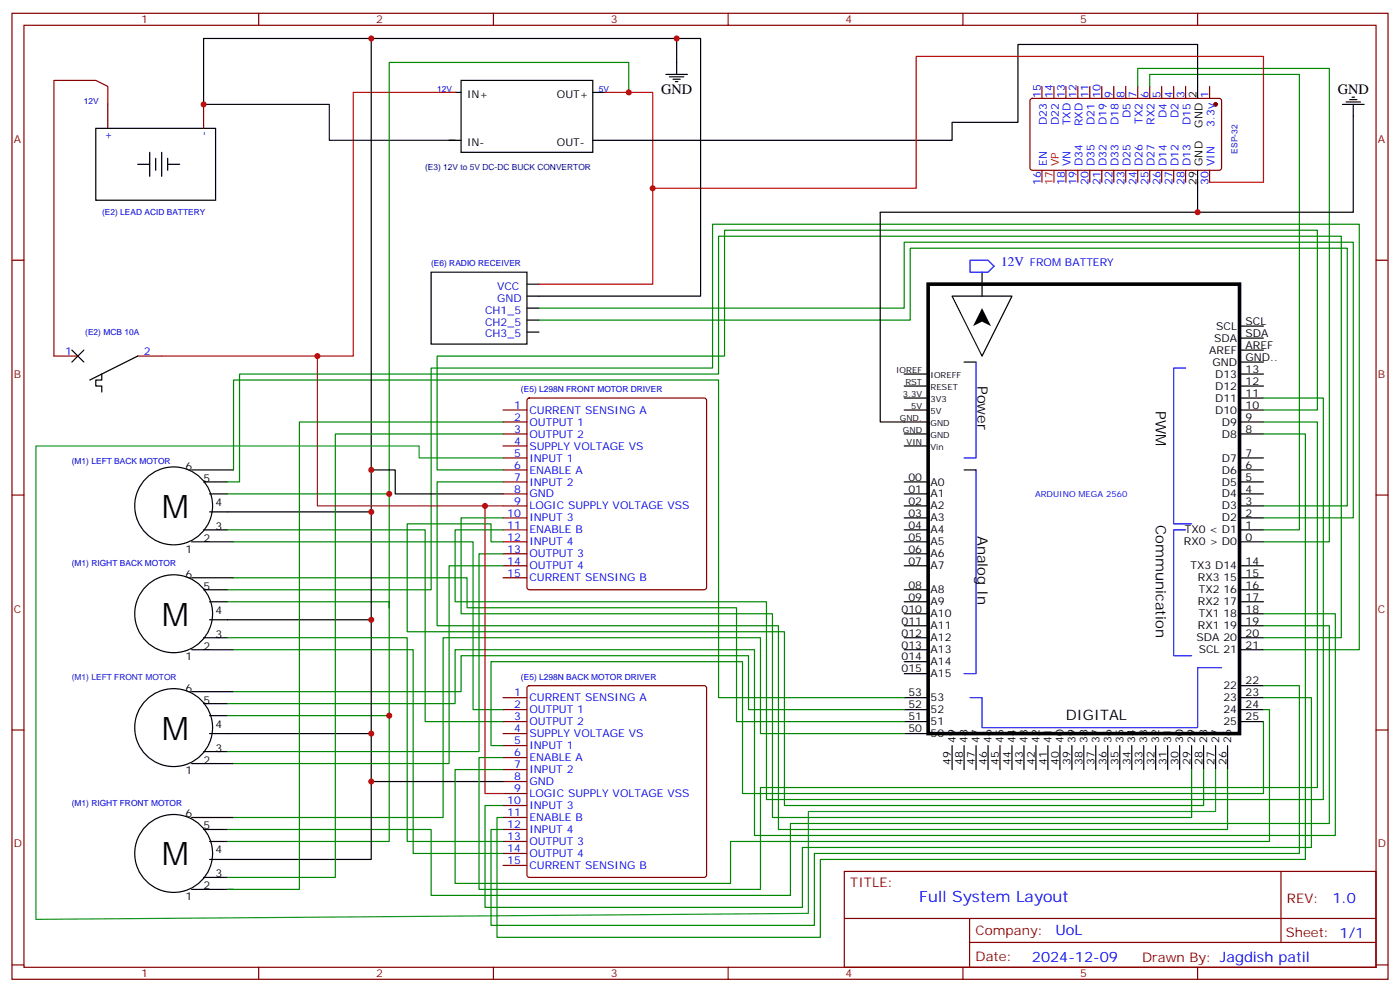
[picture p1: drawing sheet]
<svg xmlns="http://www.w3.org/2000/svg" width="412mm" height="292mm" viewBox="0 0 412 292" stroke-linecap="round" stroke-linejoin="round" font-family="sans-serif">
<g fill="none" stroke="#870000" stroke-width=".35">
<path d="M3.5 3.9h405.4v284.4h-405.4zM7.1 7.4h398.2v277.3h-398.2zM76.2 3.9v3.5M145.3 3.9v3.5M214.5 3.9v3.5M283.6 3.9v3.5M352.8 3.9v3.5M31.7 30.7v7.1M60 30.7v7.1M303.6 29.2l.5-.2h55.3l.4 .7v20l-.7 .4h-55.3l-.4-.7v-19.7zM306.9 25.4v3.6M310.4 25.4v3.6"/>
<path d="M314 25.4v3.6M317.5 25.4v3.6M321 25.4v3.6M324.6 25.4v3.6M328.1 25.4v3.6M331.6 25.4v3.6M335.1 25.4v3.6M338.7 25.4v3.6M342.2 25.4v3.6M345.7 25.4v3.6M349.2 25.4v3.6M356.3 25.4v3.6"/>
<path d="M306.9 50.1v3.6M314 50.1v3.6M317.5 50.1v3.6M321 50.1v3.6M324.6 50.1v3.6M328.1 50.1v3.6M331.6 50.1v3.6M335.1 50.1v3.6M338.7 50.1v3.6M342.2 50.1v3.6M345.7 50.1v3.6M349.2 50.1v3.6"/>
<path d="M356.3 50.1v3.6M3.5 76.6h3.6M405.3 76.6h3.6M15.9 104.8h7M40.6 104.8h7M155.5 117.4l.4-.2h51.5l.5 .2 .2 .5v55l-.2 .5-.5 .2h-51.5l-.5-.2-.2-.5v-55zM148.2 120.7h7M148.2 124.2h7M148.2 127.7h7M148.2 131.3h7M148.2 134.8h7M148.2 138.3h7"/>
<path d="M3.5 145.7h3.6M148.2 141.9h7M148.2 145.4h7M148.2 148.9h7M148.2 152.4h7M148.2 156h7M148.2 159.5h7M405.3 145.7h3.6M148.2 163h7M148.2 166.5h7M148.2 170.1h7M3.5 214.9h3.6"/>
<path d="M148.2 205.4h7M148.2 208.9h7M148.2 212.4h7M148.2 215.9h7M148.2 219.5h7M155.5 202l.4-.2h51.5l.5 .2 .2 .5v55.1l-.2 .5-.5 .2h-51.5l-.5-.3-.2-.4v-55.1zM405.3 214.9h3.6M148.2 223h7M148.2 226.5h7M148.2 230h7M148.2 233.6h7M148.2 237.1h7"/>
<path d="M148.2 240.6h7M148.2 244.2h7M148.2 247.7h7M148.2 251.2h7M148.2 254.7h7M248.7 256.5h156.6v28.2h-156.6zM377.3 256.5v20.9M248.7 270.4h156.5M285.6 277.4h119.6M285.6 270.4v14.1M3.5 284h3.6M76.2 284.7v3.6"/>
<path d="M145.3 284.7v3.6M214.5 284.7v3.6M283.6 284.7v3.6M352.8 284.7v3.6M405.3 284h3.6"/>
</g>
<g fill="none" stroke="#000" stroke-width=".35">
<path d="M109.4 11.3v139.4h-47.7M199.3 11.3h7.1v75.9h-51.2M28.2 37.8h35.3v21.1h-35.3zM132.3 27.2h3.5M135.8 23.7h38.8v21.1h-38.8zM174.6 27.2h3.6M196.1 21.9h6.4M197.2 22.6h4.2M198.3 23.3h2.1M199 24h.7M199.3 21.9v-10.6h-139.3v19.4M352.8 29v-15.9h-52.9v22.9h-19.4v5.3h-105.9"/>
<path d="M395.5 30.7h6.3M396.5 30h4.3M397.6 29.3h2.1M398.3 28.6h.7M398.6 30.7v31.8h-45.8M40.6 48.4h3.5M44.1 44.8v7.1M45.9 46.6v3.5M47.6 44.8v7.1M49.4 48.4h3.5M49.4 46.6v3.5M134.1 41.3h-1.8h3.5"/>
<path d="M352.8 50.1v12.4h-93.5v61.7h14.1M127 80.1h28.2v21.2h-28.2zM155.2 83.6h3.5M155.2 90.7h3.5M155.2 94.2h3.5M155.2 97.8h3.5M280.5 87.2h17.6l-8.8 17.6zM289.3 80.1v7.1M365.1 99.5h7.1M365.1 96h7.1M21.2 103l3.5 3.6M24.7 103l-3.5 3.6"/>
<path d="M30 110.1v1.8h-1.8v1.7h1.8v1.8M40.6 104.8l-14.1 7.1M266.3 117.2h7.1M266.3 113.6h7.1M266.3 110.1h7.1M284 106.6h3.5M365.1 117.2h7.1M365.1 113.6h7.1M365.1 110.1h7.1M365.1 103h7.1M365.1 106.6h7.1M56.4 138.3h12.4"/>
<path d="M109.4 138.3h7v7.1h31.8M266.3 127.7h7.1M266.3 120.7h7.1M266.3 131.3h7.1M284 138.3h3.5M365.1 138.3h7.1M365.1 134.8h7.1M365.1 127.7h7.1M365.1 124.2h7.1M365.1 120.7h7.1M56.4 159.5h12.4M60 141.9h7"/>
<path d="M60 156h7M61.7 145.4h5.3M109.4 150.7v31.7h-47.7M266.3 159.5h7.1M266.3 141.9h7.1M266.3 156h7.1M266.3 145.4h7.1M266.3 148.9h7.1M266.3 152.4h7.1M365.1 159.5h7.1M365.1 141.9h7.1M365.1 156h7.1"/>
<path d="M365.1 145.4h7.1M365.1 148.9h7.1M365.1 152.4h7.1M56.4 170.1h12.4M60 173.6h7M61.7 177.1h5.3M266.3 177.1h7.1M266.3 173.6h7.1M266.3 163h7.1M266.3 166.5h7.1M365.1 177.1h7.1M365.1 173.6h7.1"/>
<path d="M365.1 170.1h7.1M365.1 166.5h7.1M56.4 191.2h12.4M60 187.7h7M109.4 182.4v33.5h-47.7M266.3 187.7h7.1M266.3 191.2h7.1M266.3 180.7h7.1M266.3 184.2h7.1M266.3 194.8h7.1M266.3 198.3h7.1M365.1 187.7h7.1"/>
<path d="M365.1 191.2h7.1M365.1 180.7h7.1M365.1 184.2h7.1M56.4 203.6h12.4M60 207.1h7M61.7 210.6h5.3M109.4 215.9v37.1h-47.7M266.3 215.9h7.1M266.3 208.9h7.1M266.3 205.4h7.1M266.3 212.4h7.1M280.5 219.5v7"/>
<path d="M284 219.5v7M287.5 219.5v7M291 219.5v7M294.6 219.5v7M298.1 219.5v7M301.6 219.5v7M305.2 219.5v7M308.7 219.5v7M312.2 219.5v7M315.7 219.5v7M319.3 219.5v7M322.8 219.5v7"/>
<path d="M326.3 219.5v7M329.8 219.5v7M333.4 219.5v7M336.9 219.5v7M340.4 219.5v7M344 219.5v7M347.5 219.5v7M351 219.5v7M354.5 219.5v7M358.1 219.5v7M361.6 219.5v7M365.1 208.9h7.1"/>
<path d="M365.1 205.4h7.1M365.1 212.4h7.1M365.1 201.8h7.1M56.4 224.8h12.4M60 221.2h7M109.4 230h38.8M56.4 240.6h12.4M60 258.3h7M60 244.2h7M61.7 247.7h5.3M56.4 261.8h12.4"/>
<circle cx="51.2" cy="148.9" r="11.5"/>
<circle cx="51.2" cy="180.7" r="11.5"/>
<circle cx="51.2" cy="214.2" r="11.5"/>
<circle cx="51.2" cy="251.2" r="11.5"/>
</g>
<path d="M134.1 27.2h-30v77.6h-56.5M178.2 27.2h14.1v56.4h-33.6M310.4 50.1v3.6M356.3 53.7h15.9v-37.1h-102.3v38.8h-77.6M142.9 148.9v84.7h5.3" fill="none" stroke="#f00" stroke-width=".35"/>
<path d="M60 30.7h37v10.6h35.3" fill="none" stroke="#003" stroke-width=".35"/>
<path d="M273.4 83.6h91.7v132.3h-91.7z" fill="none" stroke="#000" stroke-width="1.1"/>
<path d="M285.8 76.6h5.2l1.8 1.8-1.8 1.7h-5.2zM287.5 106.6v28.2h-3.5M349.2 108.3h-3.5v45.9h5.3M287.5 138.3v60h-3.5M349.2 156h-3.5v37h5.3M359.8 196.5h-7v17.7h-63.5v-8.8h-3.5" fill="none" stroke="#00f" stroke-width=".35"/>
<circle cx="358.1" cy="30.7" r=".53" fill="#870000" stroke="#870000" stroke-width=".35"/>
<g fill="none" stroke="#008700" stroke-width=".35">
<path d="M185.2 27.2v-8.8h-70.5v127h-47.7M335.1 25.4v-5.3h56.5v139.4h-19.4M338.7 25.4v-3.5h44.1v134.1h-10.6M158.7 90.7h107.6v-19.4h132.3v81.1h-26.4M158.7 94.2h109.4v-21.1h128.8v75.8h-24.7M372.2 117.2h17.6v118.1h-164v-58.2h-91.7v-21.1h14.1M68.8 138.3v-26.4h142.9v93.5h54.6M148.2 127.7h-49.4v130.6h-31.8M148.2 124.2h-60v137.6h-21.2M372.2 120.7h15.9v-52.9h-174.7v37h-84.6v33.5h19.4M372.2 124.2h15.9v107.6h-164.1v30h-82.9v-38.8h7.1M372.2 127.7h12.3v125.3h-142.8v22.9h-95.3v-35.3h1.8"/>
<path d="M67 141.9h3.6v-31.8h141.1v-40.6h183.4v118.2h-22.9M67 156h58.2v56.4h23M68.8 159.5h70.5v49.4h8.9M114.7 145.4v31.7h-47.7M148.2 141.9h-19.4v42.3h100.5v60h132.3v-17.7M148.2 152.4h-12.4v28.3h91.7v59.9h123.5v-14.1M148.2 159.5h-3.6v-5.3h-24.7v31.7h111.2v51.2h123.4v-10.6M67 173.6h60v-65.3h82.9v-42.3h190.5v125.2h-28.2M68.8 170.1h68.8v8.8h79.4v33.5h49.3M114.7 178.9v-1.8v33.5h-47.7M148.2 163h-7.1v58.2h-74.1M148.2 166.5h-15.9v58.3h-63.5"/>
<path d="M67 187.7h52.9v60h28.3M68.8 191.2h52.9v60h26.5M372.2 180.7h21.1v65.2h-171.1v-54.7h-88.1v15.9h-67.1M372.2 184.2h19.4v58.2h-158.8v21.2h-105.8v-19.4h-60M68.8 203.6h67v-10.6h84.7v15.9h45.8M114.7 210.6v37.1h-47.7M266.3 215.9h-42.3v-28.2h-93.5v52.9h-61.7M372.2 212.4v21.2h-153.5v-38.8h-74.1v24.7h3.6M372.2 208.9h1.7v38.8h-158.7v12.3h-81.1v-33.5h14.1M372.2 205.4h14.1v44h-149.9v17.7h-93.5v-30h5.3M372.2 201.8h10.6v49.4h-142.9v21.2h-95.3v-28.2h3.6"/>
</g>
<path d="M148.2 134.8h-24.7v-3.5h-112.9v139.3l227.5-1.7v-30h120v-12.4" fill="none" stroke="#093" stroke-width=".35"/>
<path d="M289.3 90.7l2.6 5.3-2.6-1.3-2.7 1.3z" fill="#000"/>
<path d="M93.5 104.8v44.1h54.7" fill="none" stroke="#930" stroke-width=".35"/>
<path d="M31.7 30.7v-5.3l-3.5-1.7h-12.3v81.1" fill="none" stroke="#900" stroke-width=".35"/>
<g fill="#c00">
<circle cx="60" cy="30.7" r=".88"/>
<circle cx="114.7" cy="145.4" r=".88"/>
<circle cx="114.7" cy="210.6" r=".88"/>
<circle cx="109.4" cy="11.3" r=".88"/>
<circle cx="109.4" cy="150.7" r=".88"/>
<circle cx="109.4" cy="182.4" r=".88"/>
<circle cx="109.4" cy="215.9" r=".88"/>
<circle cx="109.4" cy="138.3" r=".88"/>
<circle cx="109.4" cy="230" r=".88"/>
<circle cx="352.8" cy="62.5" r=".88"/>
<circle cx="93.5" cy="104.8" r=".88"/>
<circle cx="142.9" cy="148.9" r=".88"/>
<circle cx="192.3" cy="55.4" r=".88"/>
<circle cx="185.2" cy="27.2" r=".88"/>
<circle cx="199.3" cy="11.3" r=".88"/>
</g>
<g font-size="9.5">
<text x="47.6" y="152.4">M</text>
<text x="47.6" y="184.2">M</text>
<text x="47.6" y="217.7">M</text>
<text x="47.6" y="254.7">M</text>
</g>
<text font-size="4.6" fill="#00f" x="270.8" y="265.5">Full System Layout</text>
<g font-size="4.2">
<text x="194.7" y="27.6">GND</text>
<text x="394.1" y="27.7">GND</text>
<text x="288" y="113.6" transform="rotate(90 288 113.6)">Power</text>
<text x="340.5" y="121" transform="rotate(90 340.5 121)">PWM</text>
<text x="340.5" y="154.7" transform="rotate(90 340.5 154.7)">Communication</text>
<text x="288" y="157.7" transform="rotate(90 288 157.7)">Analog In</text>
<text x="314" y="212">DIGITAL</text>
</g>
<g font-size="4.2" fill="#00f">
<text x="392.5" y="265.8">1.0</text>
<text x="310.9" y="275.3">UoL</text>
<text x="304" y="283.1">2024-12-09</text>
</g>
<text font-size="3.9" fill="#00f" x="295" y="78.4">12V</text>
<g font-size="3.9" fill="#800">
<text x="250.5" y="261.1">TITLE:</text>
<text x="379.1" y="265.8">REV:</text>
<text x="287.4" y="275.3">Company:</text>
<text x="378.7" y="275.9">Sheet: 1/1</text>
<text x="287.4" y="283">Date:</text>
<text x="336.4" y="283.1">Drawn By: Jagdish patil</text>
</g>
<g font-size="3.2" fill="#800">
<text x="41.6" y="6.9">1</text>
<text x="110.8" y="6.9">2</text>
<text x="179.9" y="6.9">3</text>
<text x="249.1" y="6.9">4</text>
<text x="318.2" y="6.9">5</text>
<text x="4.1" y="42">A</text>
<text x="405.9" y="42">A</text>
<text x="4.1" y="111.2">B</text>
<text x="405.9" y="111.2">B</text>
<text x="4.1" y="180.3">C</text>
<text x="405.9" y="180.3">C</text>
<text x="4.1" y="249.4">D</text>
<text x="405.9" y="249.4">D</text>
<text x="41.6" y="287.7">1</text>
<text x="110.8" y="287.7">2</text>
<text x="179.9" y="287.7">3</text>
<text x="249.1" y="287.7">4</text>
<text x="318.2" y="287.7">5</text>
</g>
<g font-size="3.2">
<text x="137.6" y="29">IN+</text>
<text x="164" y="29">OUT+</text>
<text x="352.4" y="28.8" transform="rotate(-90 352.4 28.8)">2</text>
<text x="354.2" y="37.5" transform="rotate(-90 354.2 37.5)">GND</text>
<text x="137.6" y="43.1">IN-</text>
<text x="164" y="43.1">OUT-</text>
<text x="354.2" y="48.8" transform="rotate(-90 354.2 48.8)">GND</text>
<text x="352.4" y="54.3" transform="rotate(-90 352.4 54.3)">29</text>
<text x="366.9" y="95.6">SCL</text>
<text x="357.6" y="100.6">SDA</text>
<text x="358.3" y="97">SCL</text>
<text x="366.9" y="99.2">SDA</text>
<text x="356.2" y="104.1">AREF</text>
<text x="357.1" y="107.6">GND</text>
<text x="366.9" y="102.7">AREF</text>
<text x="366.9" y="106.2">GND..</text>
<text x="357.9" y="111.2">D13</text>
<text x="366.9" y="109.7">13</text>
<text x="366.9" y="113.3">12</text>
<text x="357.9" y="118.2">D11</text>
<text x="357.9" y="114.7">D12</text>
<text x="366.9" y="116.8">11</text>
<text x="357.9" y="121.7">D10</text>
<text x="360" y="125.3">D9</text>
<text x="366.9" y="123.9">9</text>
<text x="366.9" y="120.3">10</text>
<text x="360" y="128.8">D8</text>
<text x="366.9" y="127.4">8</text>
<text x="360" y="135.9">D7</text>
<text x="366.9" y="134.4">7</text>
<text x="366.9" y="138">6</text>
<text x="54.7" y="138.3">6</text>
<text x="60" y="141.9">5</text>
<text x="267.6" y="141.5">00</text>
<text x="274.1" y="142.9">A0</text>
<text x="360" y="142.9">D5</text>
<text x="360" y="139.4">D6</text>
<text x="366.9" y="141.5">5</text>
<text x="63.5" y="148.9">4</text>
<text x="267.6" y="145">01</text>
<text x="267.6" y="148.6">02</text>
<text x="274.1" y="146.4">A1</text>
<text x="274.1" y="150">A2</text>
<text x="360" y="150">D3</text>
<text x="360" y="146.4">D4</text>
<text x="366.9" y="148.6">3</text>
<text x="366.9" y="145">4</text>
<text x="63.5" y="156">3</text>
<text x="267.6" y="152.1">03</text>
<text x="267.6" y="155.6">04</text>
<text x="274.1" y="153.5">A3</text>
<text x="360" y="153.5">D2</text>
<text x="366.9" y="155.6">1</text>
<text x="366.9" y="152.1">2</text>
<text x="60" y="159.5">2</text>
<text x="267.6" y="159.1">05</text>
<text x="274.1" y="157">A4</text>
<text x="274.1" y="160.5">A5</text>
<text x="348.7" y="160.5">RX0 &gt; D0</text>
<text x="349" y="157">TX0 &lt; D1</text>
<text x="366.9" y="159.1">0</text>
<text x="54.7" y="162.7">1</text>
<text x="267.6" y="162.7">06</text>
<text x="267.6" y="166.2">07</text>
<text x="274.1" y="164.1">A6</text>
<text x="274.1" y="167.6">A7</text>
<text x="350.7" y="167.6">TX3 D14</text>
<text x="366.9" y="166.2">14</text>
<text x="54.7" y="170.1">6</text>
<text x="60" y="173.6">5</text>
<text x="267.6" y="173.2">08</text>
<text x="352.9" y="171.1">RX3 15</text>
<text x="366.9" y="173.2">16</text>
<text x="366.9" y="169.7">15</text>
<text x="267.6" y="176.8">09</text>
<text x="274.1" y="174.7">A8</text>
<text x="274.1" y="178.2">A9</text>
<text x="352.9" y="178.2">RX2 17</text>
<text x="353.1" y="174.7">TX2 16</text>
<text x="366.9" y="176.8">17</text>
<text x="63.5" y="180.7">4</text>
<text x="265.6" y="180.3">010</text>
<text x="265.6" y="183.8">011</text>
<text x="274.1" y="181.7">A10</text>
<text x="274.1" y="185.2">A11</text>
<text x="352.9" y="185.2">RX1 19</text>
<text x="353.1" y="181.7">TX1 18</text>
<text x="366.9" y="183.8">19</text>
<text x="366.9" y="180.3">18</text>
<text x="60" y="191.2">2</text>
<text x="63.5" y="187.7">3</text>
<text x="265.6" y="187.4">012</text>
<text x="265.6" y="190.9">013</text>
<text x="274.1" y="188.8">A12</text>
<text x="352.5" y="188.8">SDA 20</text>
<text x="366.9" y="190.9">21</text>
<text x="366.9" y="187.4">20</text>
<text x="54.7" y="194.4">1</text>
<text x="265.6" y="194.4">014</text>
<text x="265.6" y="197.9">015</text>
<text x="274.1" y="192.3">A13</text>
<text x="274.1" y="195.8">A14</text>
<text x="353.1" y="192.3">SCL 21</text>
<text x="54.7" y="203.6">6</text>
<text x="274.1" y="199.4">A15</text>
<text x="360.4" y="202.9">22</text>
<text x="366.9" y="201.5">22</text>
<text x="60" y="207.1">5</text>
<text x="267.6" y="205">53</text>
<text x="267.6" y="208.5">52</text>
<text x="274.1" y="206.4">53</text>
<text x="274.1" y="209.9">52</text>
<text x="360.4" y="209.9">24</text>
<text x="360.4" y="206.4">23</text>
<text x="366.9" y="208.5">24</text>
<text x="366.9" y="205">23</text>
<text x="63.5" y="214.2">4</text>
<text x="267.6" y="212.1">51</text>
<text x="267.6" y="215.6">50</text>
<text x="274.1" y="213.5">51</text>
<text x="360.4" y="213.5">25</text>
<text x="366.9" y="212.1">25</text>
<text x="63.5" y="221.2">3</text>
<text x="274.1" y="217">50</text>
<text x="281.5" y="218.8" transform="rotate(-90 281.5 218.8)">49</text>
<text x="285" y="218.8" transform="rotate(-90 285 218.8)">48</text>
<text x="288.6" y="218.8" transform="rotate(-90 288.6 218.8)">47</text>
<text x="292.1" y="218.8" transform="rotate(-90 292.1 218.8)">46</text>
<text x="295.6" y="218.8" transform="rotate(-90 295.6 218.8)">45</text>
<text x="299.2" y="218.8" transform="rotate(-90 299.2 218.8)">44</text>
<text x="302.7" y="218.8" transform="rotate(-90 302.7 218.8)">43</text>
<text x="306.2" y="218.8" transform="rotate(-90 306.2 218.8)">42</text>
<text x="309.7" y="218.8" transform="rotate(-90 309.7 218.8)">41</text>
<text x="313.3" y="218.8" transform="rotate(-90 313.3 218.8)">40</text>
<text x="316.8" y="218.8" transform="rotate(-90 316.8 218.8)">39</text>
<text x="320.3" y="218.8" transform="rotate(-90 320.3 218.8)">38</text>
<text x="323.8" y="218.8" transform="rotate(-90 323.8 218.8)">37</text>
<text x="327.4" y="218.8" transform="rotate(-90 327.4 218.8)">36</text>
<text x="330.9" y="218.8" transform="rotate(-90 330.9 218.8)">35</text>
<text x="334.4" y="218.8" transform="rotate(-90 334.4 218.8)">34</text>
<text x="338" y="218.8" transform="rotate(-90 338 218.8)">33</text>
<text x="341.5" y="218.8" transform="rotate(-90 341.5 218.8)">32</text>
<text x="345" y="218.8" transform="rotate(-90 345 218.8)">31</text>
<text x="348.5" y="218.8" transform="rotate(-90 348.5 218.8)">30</text>
<text x="352.1" y="218.8" transform="rotate(-90 352.1 218.8)">29</text>
<text x="355.6" y="218.8" transform="rotate(-90 355.6 218.8)">28</text>
<text x="359.1" y="218.8" transform="rotate(-90 359.1 218.8)">27</text>
<text x="362.7" y="218.8" transform="rotate(-90 362.7 218.8)">26</text>
<text x="54.7" y="227.9">1</text>
<text x="60" y="224.8">2</text>
<text x="280.1" y="225.3" transform="rotate(-90 280.1 225.3)">49</text>
<text x="283.6" y="225.3" transform="rotate(-90 283.6 225.3)">48</text>
<text x="287.2" y="225.3" transform="rotate(-90 287.2 225.3)">47</text>
<text x="290.7" y="225.3" transform="rotate(-90 290.7 225.3)">46</text>
<text x="294.2" y="225.3" transform="rotate(-90 294.2 225.3)">45</text>
<text x="297.7" y="225.3" transform="rotate(-90 297.7 225.3)">44</text>
<text x="301.3" y="225.3" transform="rotate(-90 301.3 225.3)">43</text>
<text x="304.8" y="225.3" transform="rotate(-90 304.8 225.3)">42</text>
<text x="308.3" y="225.3" transform="rotate(-90 308.3 225.3)">41</text>
<text x="311.9" y="225.3" transform="rotate(-90 311.9 225.3)">40</text>
<text x="315.4" y="225.3" transform="rotate(-90 315.4 225.3)">39</text>
<text x="318.9" y="225.3" transform="rotate(-90 318.9 225.3)">38</text>
<text x="322.4" y="225.3" transform="rotate(-90 322.4 225.3)">37</text>
<text x="326" y="225.3" transform="rotate(-90 326 225.3)">36</text>
<text x="329.5" y="225.3" transform="rotate(-90 329.5 225.3)">35</text>
<text x="333" y="225.3" transform="rotate(-90 333 225.3)">34</text>
<text x="336.5" y="225.3" transform="rotate(-90 336.5 225.3)">33</text>
<text x="340.1" y="225.3" transform="rotate(-90 340.1 225.3)">32</text>
<text x="343.6" y="225.3" transform="rotate(-90 343.6 225.3)">31</text>
<text x="347.1" y="225.3" transform="rotate(-90 347.1 225.3)">30</text>
<text x="350.7" y="225.3" transform="rotate(-90 350.7 225.3)">29</text>
<text x="354.2" y="225.3" transform="rotate(-90 354.2 225.3)">28</text>
<text x="357.7" y="225.3" transform="rotate(-90 357.7 225.3)">27</text>
<text x="361.2" y="225.3" transform="rotate(-90 361.2 225.3)">26</text>
<text x="54.7" y="240.6">6</text>
<text x="60" y="244.2">5</text>
<text x="63.5" y="251.2">4</text>
<text x="60" y="261.8">2</text>
<text x="63.5" y="258.3">3</text>
<text x="54.7" y="265">1</text>
</g>
<g font-size="3.2" fill="#00f">
<text x="306.6" y="28.8" transform="rotate(-90 306.6 28.8)">15</text>
<text x="310.1" y="28.8" transform="rotate(-90 310.1 28.8)">14</text>
<text x="313.6" y="28.8" transform="rotate(-90 313.6 28.8)">13</text>
<text x="317.1" y="28.8" transform="rotate(-90 317.1 28.8)">12</text>
<text x="320.7" y="28.8" transform="rotate(-90 320.7 28.8)">11</text>
<text x="324.2" y="28.8" transform="rotate(-90 324.2 28.8)">10</text>
<text x="327.7" y="28.8" transform="rotate(-90 327.7 28.8)">9</text>
<text x="331.3" y="28.8" transform="rotate(-90 331.3 28.8)">8</text>
<text x="334.8" y="28.8" transform="rotate(-90 334.8 28.8)">7</text>
<text x="338.3" y="28.8" transform="rotate(-90 338.3 28.8)">6</text>
<text x="341.8" y="28.8" transform="rotate(-90 341.8 28.8)">5</text>
<text x="345.4" y="28.8" transform="rotate(-90 345.4 28.8)">4</text>
<text x="348.9" y="28.8" transform="rotate(-90 348.9 28.8)">3</text>
<text x="356" y="28.8" transform="rotate(-90 356 28.8)">1</text>
<text x="333" y="34.7" transform="rotate(-90 333 34.7)">D5</text>
<text x="343.6" y="34.7" transform="rotate(-90 343.6 34.7)">D4</text>
<text x="347.1" y="34.7" transform="rotate(-90 347.1 34.7)">D2</text>
<text x="32.8" y="41.1" transform="rotate(-90 32.8 41.1)">+</text>
<text x="61" y="39.9" transform="rotate(-90 61 39.9)">-</text>
<text x="308.3" y="36.7" transform="rotate(-90 308.3 36.7)">D23</text>
<text x="311.9" y="36.7" transform="rotate(-90 311.9 36.7)">D22</text>
<text x="315.4" y="36.8" transform="rotate(-90 315.4 36.8)">TXD</text>
<text x="318.9" y="37.1" transform="rotate(-90 318.9 37.1)">RXD</text>
<text x="322.4" y="36.7" transform="rotate(-90 322.4 36.7)">D21</text>
<text x="326" y="36.7" transform="rotate(-90 326 36.7)">D19</text>
<text x="329.5" y="36.7" transform="rotate(-90 329.5 36.7)">D18</text>
<text x="336.5" y="36.4" transform="rotate(-90 336.5 36.4)">TX2</text>
<text x="340.1" y="36.7" transform="rotate(-90 340.1 36.7)">RX2</text>
<text x="350.7" y="36.7" transform="rotate(-90 350.7 36.7)">D15</text>
<text x="357.7" y="37.3" transform="rotate(-90 357.7 37.3)">3.3v</text>
<text x="308.3" y="48.8" transform="rotate(-90 308.3 48.8)">EN</text>
<text x="315.4" y="48.8" transform="rotate(-90 315.4 48.8)">VN</text>
<text x="318.9" y="48.8" transform="rotate(-90 318.9 48.8)">D34</text>
<text x="322.4" y="48.8" transform="rotate(-90 322.4 48.8)">D35</text>
<text x="326" y="48.8" transform="rotate(-90 326 48.8)">D32</text>
<text x="329.5" y="48.8" transform="rotate(-90 329.5 48.8)">D33</text>
<text x="333" y="48.8" transform="rotate(-90 333 48.8)">D25</text>
<text x="336.5" y="48.8" transform="rotate(-90 336.5 48.8)">D26</text>
<text x="340.1" y="48.8" transform="rotate(-90 340.1 48.8)">D27</text>
<text x="343.6" y="48.8" transform="rotate(-90 343.6 48.8)">D14</text>
<text x="347.1" y="48.8" transform="rotate(-90 347.1 48.8)">D12</text>
<text x="350.7" y="48.8" transform="rotate(-90 350.7 48.8)">D13</text>
<text x="357.7" y="48.8" transform="rotate(-90 357.7 48.8)">VIN</text>
<text x="306.6" y="54.3" transform="rotate(-90 306.6 54.3)">16</text>
<text x="313.6" y="54.3" transform="rotate(-90 313.6 54.3)">18</text>
<text x="317.1" y="54.3" transform="rotate(-90 317.1 54.3)">19</text>
<text x="320.7" y="54.3" transform="rotate(-90 320.7 54.3)">20</text>
<text x="324.2" y="54.3" transform="rotate(-90 324.2 54.3)">21</text>
<text x="327.7" y="54.3" transform="rotate(-90 327.7 54.3)">22</text>
<text x="331.3" y="54.3" transform="rotate(-90 331.3 54.3)">23</text>
<text x="334.8" y="54.3" transform="rotate(-90 334.8 54.3)">24</text>
<text x="338.3" y="54.3" transform="rotate(-90 338.3 54.3)">25</text>
<text x="341.8" y="54.3" transform="rotate(-90 341.8 54.3)">26</text>
<text x="345.4" y="54.3" transform="rotate(-90 345.4 54.3)">27</text>
<text x="348.9" y="54.3" transform="rotate(-90 348.9 54.3)">28</text>
<text x="356" y="54.3" transform="rotate(-90 356 54.3)">30</text>
<text x="303.4" y="78.4">FROM BATTERY</text>
<text x="19.1" y="104.5">1</text>
<text x="42.3" y="104.5">2</text>
<text x="151.4" y="120.3">1</text>
<text x="151.4" y="123.9">2</text>
<text x="155.9" y="121.7">CURRENT SENSING A</text>
<text x="155.9" y="125.3">OUTPUT 1</text>
<text x="151.4" y="127.4">3</text>
<text x="151.4" y="130.9">4</text>
<text x="155.9" y="128.8">OUTPUT 2</text>
<text x="151.4" y="134.4">5</text>
<text x="151.4" y="138">6</text>
<text x="155.9" y="132.3">SUPPLY VOLTAGE VS</text>
<text x="155.9" y="135.9">INPUT 1</text>
<text x="151.4" y="141.5">7</text>
<text x="155.9" y="139.4">ENABLE A</text>
<text x="155.9" y="142.9">INPUT 2</text>
<text x="151.4" y="145">8</text>
<text x="151.4" y="148.6">9</text>
<text x="155.9" y="146.4">GND</text>
<text x="155.9" y="150">LOGIC SUPPLY VOLTAGE VSS</text>
<text x="149.4" y="152.1">10</text>
<text x="149.4" y="155.6">11</text>
<text x="155.9" y="153.5">INPUT 3</text>
<text x="149.4" y="159.1">12</text>
<text x="155.9" y="157">ENABLE B</text>
<text x="155.9" y="160.5">INPUT 4</text>
<text x="149.4" y="162.7">13</text>
<text x="149.4" y="166.2">14</text>
<text x="155.9" y="164.1">OUTPUT 3</text>
<text x="155.9" y="167.6">OUTPUT 4</text>
<text x="149.4" y="169.7">15</text>
<text x="155.9" y="171.1">CURRENT SENSING B</text>
<text x="151.4" y="205">1</text>
<text x="151.4" y="208.5">2</text>
<text x="155.9" y="206.4">CURRENT SENSING A</text>
<text x="155.9" y="209.9">OUTPUT 1</text>
<text x="151.4" y="212.1">3</text>
<text x="151.4" y="215.6">4</text>
<text x="155.9" y="213.5">OUTPUT 2</text>
<text x="151.4" y="219.1">5</text>
<text x="155.9" y="217">SUPPLY VOLTAGE VS</text>
<text x="155.9" y="220.5">INPUT 1</text>
<text x="151.4" y="222.6">6</text>
<text x="151.4" y="226.2">7</text>
<text x="155.9" y="224">ENABLE A</text>
<text x="155.9" y="227.6">INPUT 2</text>
<text x="151.4" y="229.7">8</text>
<text x="151.4" y="233.2">9</text>
<text x="155.9" y="231.1">GND</text>
<text x="149.4" y="236.7">10</text>
<text x="155.9" y="234.6">LOGIC SUPPLY VOLTAGE VSS</text>
<text x="155.9" y="238.2">INPUT 3</text>
<text x="149.4" y="240.3">11</text>
<text x="149.4" y="243.8">12</text>
<text x="155.9" y="241.7">ENABLE B</text>
<text x="155.9" y="245.2">INPUT 4</text>
<text x="149.4" y="247.3">13</text>
<text x="149.4" y="250.9">14</text>
<text x="155.9" y="248.7">OUTPUT 3</text>
<text x="149.4" y="254.4">15</text>
<text x="155.9" y="252.3">OUTPUT 4</text>
<text x="155.9" y="255.8">CURRENT SENSING B</text>
</g>
<g font-size="3.2" fill="#f00">
<text x="311.9" y="48.8" transform="rotate(-90 311.9 48.8)">VP</text>
<text x="310.1" y="54.3" transform="rotate(-90 310.1 54.3)">17</text>
</g>
<g font-size="3.2" fill="#00c">
<text x="146.4" y="85.2">VCC</text>
<text x="146.4" y="88.8">GND</text>
<text x="142.9" y="92.3">CH1_5</text>
<text x="142.9" y="95.8">CH2_5</text>
<text x="142.9" y="99.3">CH3_5</text>
</g>
<g font-size="2.5" fill="#00c">
<text x="128.8" y="27.2">12V</text>
<text x="176.4" y="27.2">5V</text>
<text x="24.7" y="30.7">12V</text>
<text x="30.1" y="63.4">(E2) LEAD ACID BATTERY</text>
<text x="127" y="78.4">(E6) RADIO RECEIVER</text>
<text x="25.1" y="98.7">(E2) MCB 10A</text>
<text x="153.5" y="115.4">(E5) L298N FRONT MOTOR DRIVER</text>
<text x="21.2" y="136.6">(M1) LEFT BACK MOTOR</text>
<text x="21.2" y="166.5">(M1) RIGHT BACK MOTOR</text>
<text x="153.5" y="200.1">(E5) L298N BACK MOTOR DRIVER</text>
<text x="21.2" y="237.1">(M1) RIGHT FRONT MOTOR</text>
</g>
<g font-size="2.5" fill="#03c">
<text x="364.6" y="45.2" transform="rotate(-90 364.6 45.2)">ESP-32</text>
<text x="21.2" y="200.1">(M1) LEFT FRONT MOTOR</text>
</g>
<text font-size="2.5" fill="#000080" x="125.2" y="50.1">(E3) 12V to 5V DC-DC BUCK CONVERTOR</text>
<g font-size="2.5">
<text x="264" y="109.7">IOREF</text>
<text x="266.7" y="113.3">RST</text>
<text x="274.1" y="111.2">IOREFF</text>
<text x="265.9" y="116.8">3.3V</text>
<text x="274.1" y="118.2">3V3</text>
<text x="274.1" y="114.7">RESET</text>
<text x="265.1" y="123.9">GND.</text>
<text x="268.4" y="120.3">5V</text>
<text x="274.1" y="125.3">GND</text>
<text x="274.1" y="121.7">5V</text>
<text x="266" y="127.4">GND</text>
<text x="267.1" y="130.9">VIN</text>
<text x="274.1" y="128.8">GND</text>
<text x="274.1" y="132.3">Vin</text>
</g>
<text font-size="2.5" fill="#00f" x="304.9" y="146.2">ARDUINO MEGA 2560</text>
</svg>
